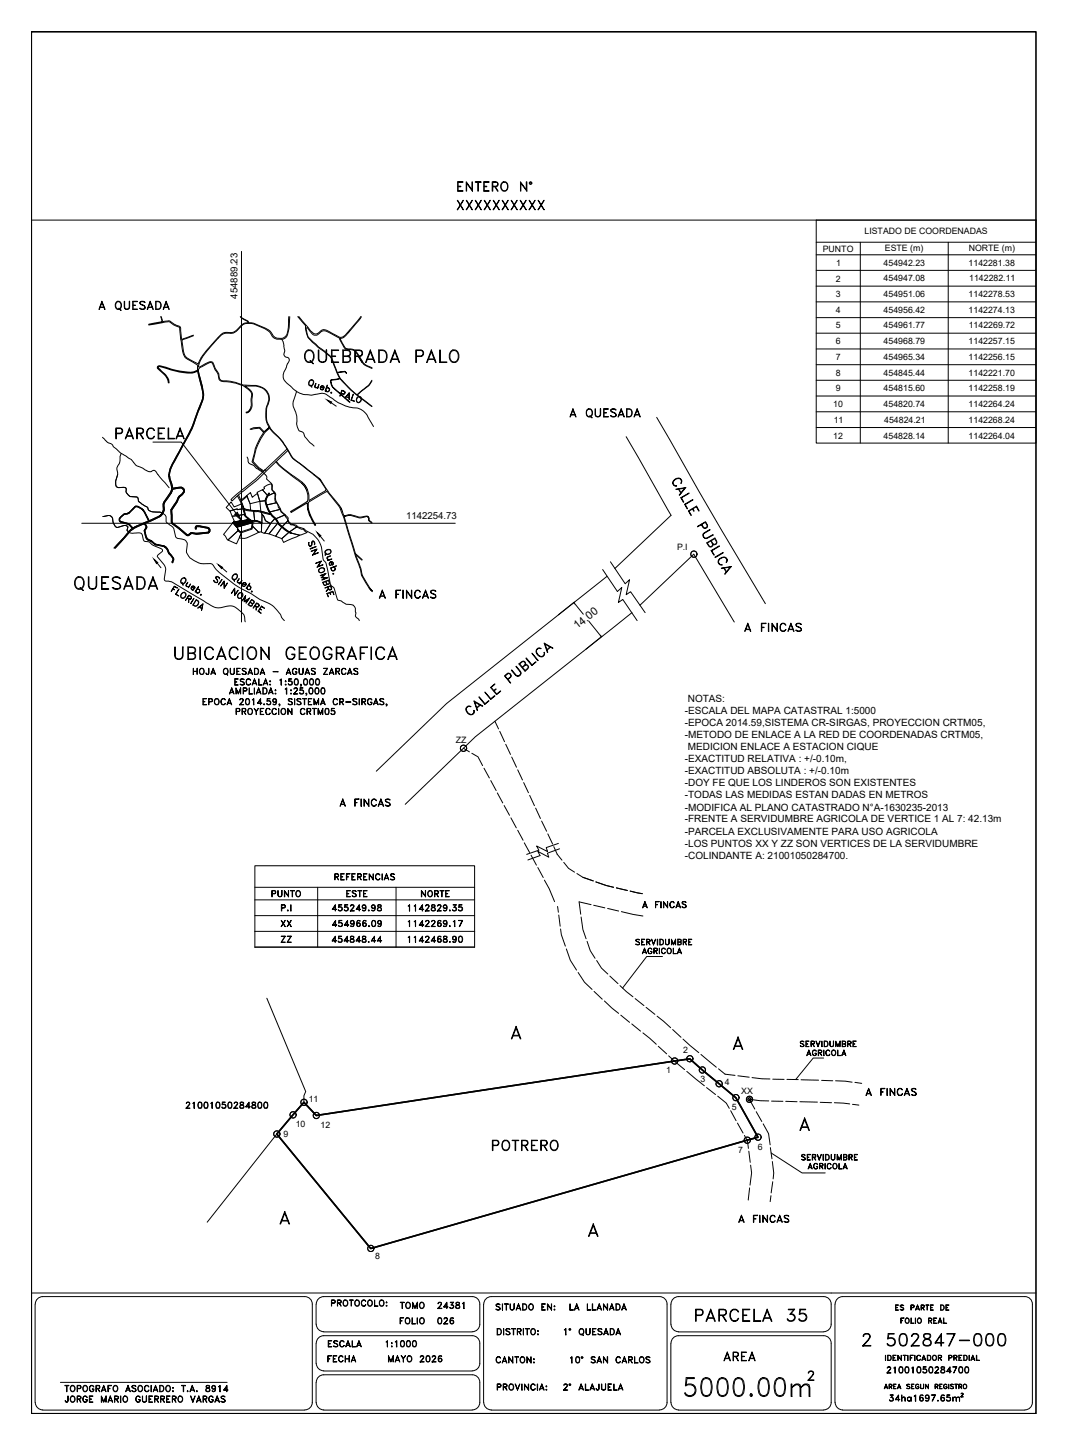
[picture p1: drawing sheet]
<svg xmlns="http://www.w3.org/2000/svg" width="340mm" height="460mm" viewBox="0 0 340 460" stroke-linecap="round" stroke-linejoin="round" font-family="sans-serif">
<!-- layer: 1 -->
<g fill="none" stroke="#000" stroke-width=".32">
<path d="M61.6 115.4l1.4 .9M61.6 115.1l1.5 .8M64 113.9l-.2 .6M69.7 107.5l-.2 .2M111.1 105.8l-.2 .1M111.3 105.1l-.2 .3M79.9 129.6l-.3 .7M194.4 178.8l4.7 7 1.4-1.2-1.1 4.7 1.4-.9 4.6 6.6M182.8 191.9l2.9 3.6M182.9 191.7l-5.1 4M187.5 197.7l3.9 4.9M191.9 181.3l4.7 7 1.4-1.3-1.1 4.8 1.4-1 4.6 6.8"/>
<path d="M191.6 202.6l-5 4.1M177.8 268.5l-3.9 1.3 .5 1.3-3.5-1.8 .7 1.4-3.9 1.3M178.2 270.2l-3.9 1.4 .5 1.3-3.5-1.9 .7 1.4-3.9 1.4M81.2 296.5v5M151.1 296.5v5M85 317.8l12.3 29.7-.5 1.3v2.1M210.9 304.5h-5l-7.7 10M262.3 336.8h-3.3l-5.6 6.9M88.1 361l-22.1 28.1M245.6 367.1l9.8 6.3h7.4"/>
</g>
<!-- layer: PARCELAS -->
<path d="M96.8 350.9l3.9 4.2 118.9-18 14.7 12.4 7.1 12.5-123.4 35.5-29.9-36.5z" fill="none" stroke="#000" stroke-width=".51"/>
<!-- layer: SERVIDUMBRE -->
<g fill="none" stroke="#000" stroke-width=".32">
<path d="M79.6 136.6l1.2-.4 1.9-.2 1.4 1.5 1.6-1.4-1.6 1.4M79.8 136.7l2.8-.4 1.3 1.4a21.7 21.7 0 0 0-3.6 9.3l1.9 2.1 1.6 1M85.8 136.4a14.9 14.9 0 0 0-4.6 7.9l-.6 2.6 1.8 2 1.6 1.1M75.5 158l1.4 2.4-.3 .2M75.9 157.6l.8 1.7M78.7 158l-1.9 1.5M76.9 160.4l.6 2.3a3.1 3.1 0 0 0 1.7 2.7 1.91 1.91 0 0 1 .8 2.8M79.8 162.5l3.1 .2M82.9 162.7l.2 .1M83.3 166.7a4 4 0 0 0-3.1-.7 2.58 2.58 0 0 1 .1 2.4l-3.6 1.2-.9-.7-.2-.4 .2-.1 .9 .9M86 163.5l-1-1.9a3.7 3.7 0 0 1 .6-4.7l.3 .2a3.9 3.9 0 0 0-.3 5.2l1.1 1.7 1 .9a11.5 11.5 0 0 0 5.1 4.7l-.2 .2a11.5 11.5 0 0 1-5.1-4.7l-.5-.4a4 4 0 0 0-3-1.3l-2-.6-3.5-.3-.8-.3a3.6 3.6 0 0 0 4.2 3.6l1.5 .6M147.6 238.2l1.9 1.2"/>
<path d="M150.2 239.8l2 1.1 1.5 2.8M157.6 229.6l1.2 2.5M159.1 232.8l1.6 3.3M161 236.9l1.6 3.3M154.1 244.6l1.7 3.1M156.3 248.5l1.7 3.2M158.4 252.4l1.7 3.2M160.5 256.4l1.7 3.2M162.9 241l1.6 3.2M164.8 245.1l1.6 3.2M166.8 249.1l1.5 3.3M168.7 253.2l1.5 3.3"/>
<path d="M170.6 257.3l1.5 3.3M162.7 260.4l1.7 3.2M164.8 264.3l1.8 3.2M166.9 268.3l1.8 3.1M169.1 272.3l1.7 3.1M171.3 276.2l1.7 3.2M172.5 261.4l1.6 3.2M174.4 265.5l1.6 3.2M176.3 269.5l1.1 2.4 1.5 1.9M179.5 274.5l1.5 1.9 1.9 1.3M183.7 278.1l1.9 1.2 3.3 1.1-3.3-1.1M173.4 280.2l1.5 2.7 1.7 4.1"/>
<path d="M177.5 288.6l.3 1.8M177.9 291.3l.5 3.6M178.5 295.7l.3 1.9 1.2 3.6M185 291.9l.6 4 1 3M186.9 299.7l1.1 3 1.5 2.4M188.2 288l-3.8-.9 .5 3.9M189 288.2l3.6 .8M189.7 280.8l5.7 1.7M193.5 289.2l3.5 .8M196.3 282.7l3.5 .8M197.9 290.2l6.8 1.4M200.7 283.7l3.8 .8"/>
<path d="M180.3 302.1l1.3 3.6 2 3.1M184.1 309.6l2 3.1 2.4 2.3M189.2 315.6l2.6 2.5M190 305.8l1.5 2.4 2 1.9M192.5 318.7l4.5 3.9M194.2 310.7l2.6 2.4M197.4 313.8l4.1 3.5M202.2 317.9l2.8 2.2M197.7 323.2l2.8 2.3M201.2 326l2.8 2.3M204.7 328.8l4.3 3.7M205.7 320.7l2.8 2.2"/>
<path d="M209.2 323.5l4.4 3.7M209.6 333.1l2.7 2.4M212.9 336.1l5.1 4.4M214.2 327.8l2.7 2.4M217.5 330.8l5 4.3M223.2 335.7l4.9 4.1M218.7 341.1l5.6 4.6M225 346.2l2.8 2.3M228.5 349l2.8 2.2 .9 1.6M228.8 340.3l2.1 1.7 3.2 .4M232.7 353.6l1.7 3.2M234.8 357.5l1.8 3.2"/>
<path d="M235 342.5l3.6 .4M239.5 343.1l5.7 .4M240.8 353.9l1.8 3.1M243 357.8l1.7 3.1 .5 3.6M244.8 350.5l-2.7-.1-3.5-.4 1.7 3.1M245.7 350.5l3.6 .1M246.1 343.6h3.6M250.2 350.6l3.6 .1M250.6 343.6l3.6 .1M254.7 350.7l5.6 .2M255.1 343.8l5.6 .1M261.2 350.9l3.6 .2"/>
<path d="M261.6 343.9l3.6 .2M265.7 351.1l4.9 .3M266.1 344.1l5.2 .4M271.5 351.6l2 .2M272.2 344.6l2.2 .3M237 361.5l1 1.7 .3 2.4M238.4 366.5l.5 3.5M238.7 378.2l-.4 3.8M239 370.9l.3 2.5-.5 3.9M245.3 365.3l.5 3.6M245.9 369.8l.5 3.6-.2 1.9M246.1 376.2l-.5 3.6"/>
<path d="M245.5 380.6l-.3 2"/>
</g>
<!-- layer: Calles -->
<g fill="none" stroke="#000" stroke-width=".32">
<path d="M73.6 159.8l.9 1.6 2.7-1 .7 1.6-2.3 .3v-.3l-2.4 .7-1.2-1.1zM72.6 171.9l3.3-3.1 1 .8-1.6 3.5zM73.9 164.4l4.1-.6 .2 .6 1.2 1-4.7 .7z"/>
<circle cx="220.9" cy="176.4" r="1"/>
<circle cx="220.9" cy="176.4" r=".98"/>
<circle cx="147.6" cy="238.2" r="1"/>
<circle cx="147.6" cy="238.2" r=".98"/>
<circle cx="214.8" cy="337.8" r=".98"/>
<circle cx="214.9" cy="337.8" r=".98"/>
<circle cx="219.7" cy="337.1" r="1"/>
<circle cx="219.7" cy="337.1" r=".98"/>
<circle cx="93.3" cy="354.9" r="1"/>
<circle cx="93.3" cy="354.9" r=".98"/>
<circle cx="96.8" cy="351" r="1"/>
<circle cx="96.8" cy="350.9" r=".98"/>
<circle cx="100.7" cy="355.2" r="1"/>
<circle cx="100.7" cy="355.1" r=".98"/>
<circle cx="223.6" cy="340.6" r="1"/>
<circle cx="223.7" cy="340.6" r=".98"/>
<circle cx="229" cy="345.1" r="1"/>
<circle cx="229" cy="345" r=".98"/>
<circle cx="234.3" cy="349.4" r="1"/>
<circle cx="234.3" cy="349.4" r=".98"/>
<circle cx="238.6" cy="350" r="1"/>
<circle cx="238.6" cy="350" r=".49"/>
<circle cx="238.7" cy="349.9" r=".98"/>
<circle cx="238.7" cy="349.9" r=".48"/>
<circle cx="88.1" cy="361" r="1.02"/>
<circle cx="88.2" cy="361" r=".98"/>
<circle cx="237.9" cy="363" r="1"/>
<circle cx="238" cy="363" r=".98"/>
<circle cx="241.4" cy="362" r="1"/>
<circle cx="241.4" cy="362" r=".98"/>
<circle cx="118.1" cy="397.4" r=".98"/>
</g>
<!-- layer: MACHOTE$0$4 -->
<path d="M10 70.1h319.9M10 411.6h319.9" fill="none" stroke="#000" stroke-width=".32"/>
<path d="M10 10.1h319.9v440h-319.9z" fill="none" stroke="#000" stroke-width=".51"/>
<!-- layer: TEX -->
<g fill="none" stroke="#000" stroke-width=".32">
<path d="M158.3 422.9h.7a1.11 1.11 0 0 1 .7 1.1 1.11 1.11 0 0 1-.7 1h-.7zM158.4 423.1a.97 .97 0 0 1 1.1 .5 .97 .97 0 0 1-.2 1.2h-.9zM160.3 422.9l.1 2.1zM161.1 423.3a.81 .81 0 0 1 1.3 0l-.5-.2-.7 .2 .1 .3 1 .6 .1 .5-.2 .1a.81 .81 0 0 1-1.1-.1l.4 .1 .8-.1-.1-.5-1-.6zM162.9 422.9l1.2 .2zM163.4 423.1v1.9l.2-1.9M164.8 423.9l.9-.1 .2-.5-.4-.2h-.7l-.1 1.9v-2.1l1.2 .2v.7l-1.1 .2M165.3 424l.6 1-.5-1M166.6 422.9l.1 2.1zM167.3 422.9l1.2 .2zM167.8 423.1v1.9l.2-1.9M169.2 423.3l.2-.2a.92 .92 0 0 1 1.1 .9 .92 .92 0 0 1-1.1 .8l-.4-.6z"/>
<path d="M169.4 423.1a.86 .86 0 0 1 1.1 .9 .86 .86 0 0 1-1.1 .8l-.3-.6zM171.2 423.7l.3 .1zM171.3 423.7l.1 .1zM171.3 424.7l.1 .3zM171.3 424.8h.1M179.7 423.3l.5-.4v2.1l-.1-1.9zM184.6 423.3l.4-.4a.97 .97 0 0 1 1 1.1 .97 .97 0 0 1-1.2 .8l-.4-.6zM184.8 423.1h.2a.87 .87 0 0 1 .8 1 .87 .87 0 0 1-1 .7l-.3-.6zM185.2 424.7l.6 .5zM186.6 422.9l.2 1.8 .3 .1h.5l.2-.4 .1-1.5v1.5l-.3 .4-.5 .2-.4-.3zM188.7 422.9h1.1l-1 .2v1.7l1 .2h-1.1zM188.8 423.9h.6l-.6 .1"/>
<path d="M190.6 423.1a.81 .81 0 0 1 1.1 .2l-.4-.2-.8 .2 .1 .3 1 .6 .1 .5a.81 .81 0 0 1-1.3 0l.5 .1 .7-.1-.1-.6-1-.5-.1-.3zM192.4 424.5h1.1M192.5 424.4h.9M193 422.9l.7 2.1-.7-1.7-.8 1.7zM194.3 422.9a1.09 1.09 0 0 1 1.3 .6 1.09 1.09 0 0 1-.3 1.3l-1 .2zM194.4 423.1h.5a.96 .96 0 0 1 .7 .9 .96 .96 0 0 1-.7 .8h-.5zM196.3 424.5h1.1M196.4 424.4h1M196.9 422.9l.7 2.1-.7-1.7-.8 1.7zM19.2 440.1h53.1M158.3 440.6h.9l.4 .4-.2 .5-1 .1 .8-.1 .2-.3-.2-.5h-.8v1.9zM160.2 440.6l1.1 .1 .2 .3-.2 .5-1 .1 .7-.1 .4-.3-.1-.4-1-.1v1.9z"/>
<path d="M160.8 441.6l.7 1-.6-1M162.2 440.8a.88 .88 0 0 1 1.4 .8 .88 .88 0 0 1-1.4 .7l-.1-.5zM162.4 440.8a.63 .63 0 0 1 .7-.1 .63 .63 0 0 1 .3 .7 .82 .82 0 0 1-.7 1.1l-.6-.7zM164 440.6l.8 1.7 .7-1.7-.7 2zM166.1 440.6l.1 2zM167 440.6l1.2 1.7 .1-1.7v2l-1.2-1.8-.1 1.8zM169.2 440.8l.7-.2 .5 .4a.7 .7 0 0 0-.8-.3 .7 .7 0 0 0-.5 .7v.4a.7 .7 0 0 0 .5 .7 .7 .7 0 0 0 .8-.4 .87 .87 0 0 1-1.3 .3 .87 .87 0 0 1 0-1.4zM171.1 440.6l.1 2zM172 442.1h1.1M172 442h1M172.5 440.6l.8 2-.8-1.8-.7 1.8zM173.9 442.4l.2 .1z"/>
<path d="M173.9 441.2l.2 .3zM173.9 441.4h.1M282.1 440.7l.6 1.4-.6-1.3-.5 1.3zM283.2 441.4l.7-.1v-.5l-.7-.1-.1 1.4v-1.4l.9 .1-.1 .6h-.7M284.6 442.1v-1.4h.8h-.9v1.4M286.3 440.7l.6 1.4-.6-1.3-.5 1.3zM288.7 440.8l.4-.1 .7 .1h-1l.1 .4 .8 .3 .1 .4-.4 .2-.7-.2a.47 .47 0 0 0 .6 .2 .47 .47 0 0 0 .3-.6l-.8-.3zM290.3 442.1v-1.4h.8h-.8v1.4M291.7 440.8l.5-.1 .4 .3a.59 .59 0 0 0-.8-.1 .59 .59 0 0 0-.1 .8 .59 .59 0 0 0 .8 .1v-.3h-.3h.4a.58 .58 0 0 1-.7 .6 .58 .58 0 0 1-.4-.9zM293.1 440.7l.1 1 .4 .4 .5-.4v-1v1l-.2 .4-.7-.2zM294.7 440.7l.9 1.2 .1-1.2v1.4l-.9-1.3-.1 1.3zM297.8 441.4l.7-.1 .1-.4-.8-.2v1.4v-1.4l.8 .1v.5l-.8 .1"/>
<path d="M299.3 440.7h.7h-.8v1.4M300.6 440.8l.6-.1 .4 .3a.58 .58 0 0 0-.8-.2 .58 .58 0 0 0-.3 .7 .48 .48 0 0 0 .5 .6 .48 .48 0 0 0 .5-.6h-.3h.4a.58 .58 0 0 1-.8 .6 .58 .58 0 0 1-.3-.9zM302.1 440.7v1.4zM302.6 440.8l.4-.1 .6 .1h-.9l.1 .4 .7 .3v.6l-.9-.2h.9v-.4l-.7-.3zM304 440.7h.9zM304.4 440.7v1.4l.1-1.4M305.4 441.4l.7-.1v-.5l-.7-.1-.1 1.4v-1.4l.9 .1-.1 .6h-.7"/>
<circle cx="181.5" cy="423.2" r=".29"/>
<circle cx="181.5" cy="423.2" r=".16"/>
<circle cx="307.2" cy="441.3" r=".62"/>
<circle cx="307.3" cy="441.3" r=".7"/>
</g>
<!-- layer: MARCO-INTERNO -->
<g fill="none" stroke="#000" stroke-width=".32">
<path d="M11.2 415.2v31.3M11.2 415.2l.6-1.5 .8-.7 1-.2h83.4a2.38 2.38 0 0 1 2.4 2.4M99.4 415.2v31.3M100.6 415.2v6.4M100.7 415.2l.3-1.1 .6-.8 1.5-.5h47.3a2.38 2.38 0 0 1 2.4 2.4M152.8 415.2l-.1 6.9-.8 1.3-1.5 .6h-47.3l-1.5-.6-.6-.8-.3-1M154 415.2v31.3M154.1 415.2l.2-1.1 .6-.8 1.5-.5h53.6a2.38 2.38 0 0 1 2.4 2.4M212.4 415.2v31.3M213.6 415.2v6.4M262.3 412.8h-46.2l-1.5 .5-.7 .8-.2 1.1M262.3 412.8l1 .2 .8 .7 .6 1.5"/>
<path d="M264.7 415.2l-.1 6.9-.8 1.3-1.5 .6M265.9 415.2v31.3M268.3 412.8h58M268.3 412.8l-1 .2-.8 .7-.6 1.5M326.4 412.8l1 .2 .8 .7 .5 1.5M328.7 415.2v31.3M100.6 427.6v6.5M100.7 427.6l.3-1 .6-.9 1.5-.5h47.3a2.38 2.38 0 0 1 2.4 2.4l-.1 7-.8 1.3-1.5 .5M100.7 434l.3 1.1 .6 .8 1.5 .5M103.1 436.5h47.3M213.6 427.6v18.9M213.7 421.6l.2 1 .7 .8 1.5 .6h46.2"/>
<path d="M262.3 425.2h-46.2l-1.5 .5-.7 .9-.2 1M262.3 425.2l1 .3 .8 .6 .6 1.5v18.9M11.2 446.5l.3 1 .6 .8 1.5 .5M13.6 448.9h83.4M99.4 446.5l-.2 1-.7 .8-1.4 .5M100.6 440.1v6.4M100.7 440.1l.3-1.1 .6-.8 1.5-.5h47.3a2.38 2.38 0 0 1 2.4 2.4v6.4M100.7 446.5l.3 1 .6 .8 1.5 .5M103.1 448.9h47.3M152.8 446.5l-.3 1-.6 .8-1.5 .5M154.1 446.5l.2 1 .6 .8 1.5 .5M156.4 448.9h53.6"/>
<path d="M212.4 446.5l-.2 1-.7 .8-1.5 .5M216 448.9h46.3M264.7 446.5l-.6 1.5-.8 .6-1 .2M265.9 446.5l.6 1.5 .8 .6 1 .2M268.3 448.9h58M328.7 446.5l-.5 1.5-.8 .6-1 .2"/>
</g>
<!-- layer: LP -->
<path d="M199.4 139l14.3 25-17.9 17M209.1 132.9a2291.9 2291.9 0 0 0 34.6 59.3M193.3 183.5l-51.1 40.5-22.4 21.5M201.2 195l-49.8 39.5-22.4 21.6M203.8 192.7l17.1-16.3 12.9 21.6" fill="none" stroke="#000" stroke-width=".32"/>
<!-- layer: 2 -->
<g fill="none" stroke="#000" stroke-width=".32">
<path d="M214.8 152.7l.6-.4a1.12 1.12 0 0 1 1.4 .2 1.12 1.12 0 0 1 .1 1.5 1.07 1.07 0 0 0-.2-1.4 1.07 1.07 0 0 0-1.2-.2 1.31 1.31 0 0 0-.9 2l.9 .3a1.08 1.08 0 0 1-1.3-.7 1.08 1.08 0 0 1 .6-1.3zM215.2 155.7l3.2-.5-2.1 2.5 1.7-2.3zM216 155.6l.9 1.5M216.2 155.7l.7 1.2M216.8 158.5l2.6-1.6-2.4 1.6 .7 1.4zM218 160.6l2.6-1.6-2.4 1.6 .7 1.4zM219.2 162.7l2.6-1.6 .8 1.6-.9-1.4-2.3 1.4 .6 1.4zM220.7 162l.3 .7-.5-.6M223.5 166.9l.8 1.2a.76 .76 0 0 0 .9-.8l-.6-1-2.5 1.3 2.6-1.5 .6 1.4a.84 .84 0 0 1-1.4 .5l-.6-1M223.9 170l2.2-1.4-1.8 1.2-.4 .5 .3 .7 .5 .4 2.3-1.2-1.8 1.2a1.04 1.04 0 0 1-1.1-.3 1.04 1.04 0 0 1-.2-1.1zM226.4 172.1l.9 1.2 .9-.5-.6-1.3-2.4 1.4 .9 1.1 .8-.5-.5-1.3M226.4 175.3l2.6-1.5-2.4 1.6 .9 1.3z"/>
<path d="M226.9 173l.1 .6-.9 .5-1.1-1.3 2.6-1.5 .6 1a.79 .79 0 0 1-.1 .9 .79 .79 0 0 1-.9 .2l-.4-.3M227.6 177.4l2.7-1.5-2.5 1.6zM228.9 178.1a1.39 1.39 0 0 1 1.4-.8 1.39 1.39 0 0 1 1.3 1.1l-.3 .7a1.03 1.03 0 0 0-.1-1.3 1.03 1.03 0 0 0-1.3-.2 1.24 1.24 0 0 0-.8 1.9l.8 .4a1.04 1.04 0 0 1-1.1-.5 1.04 1.04 0 0 1 .1-1.3zM229.7 180.9l3.2-.5-2.1 2.4 1.7-2.2zM230.4 180.7l.9 1.5M230.6 180.8l.7 1.2M156.2 218.8l1.3-1.1-1.1 1.1 1.8 2.1 1.2-.8-1.3 1zM157.2 219.9l.7-.6-.5 .6M161.7 216.2l.9-.7a.72 .72 0 0 0-.1-.8 .72 .72 0 0 0-.8-.2l-.9 .7 1.8 2.3-1.9-2.3 1.2-.9 .5 .2 .4 .8-1.1 1M162.9 213.3l1.4 1.6a.84 .84 0 0 0 1.1 0 .84 .84 0 0 0 .2-1.1l-1.3-1.6 1.4 1.6a1 1 0 0 1-.2 1.3 1 1 0 0 1-1.3-.1l-1.4-1.6zM166.3 212.4l1-1-.4-.7-.3-.1-1.1 .8 1.7 2.1 1-1.1-.6-.7-1.2 .8M167.1 211.7a.77 .77 0 0 1 1 .2 .77 .77 0 0 1-.1 1l-.8 .8-2-2.3 1.4-.9 .5 .1a.85 .85 0 0 1 0 1.3"/>
<path d="M167.4 209.6l.2-.1 1.8 2.2 1.3-.9-1.3 1.1zM169.4 208l1.9 2.3zM170.9 206.7a1.04 1.04 0 0 1 1.4-.2 1.04 1.04 0 0 0-1.2 .2 1.04 1.04 0 0 0 0 1.4 1.26 1.26 0 0 0 2.1 .5l.1-.9a1.08 1.08 0 0 1-.5 1.4 1.08 1.08 0 0 1-1.4-.4 1.56 1.56 0 0 1-.5-2zM173.3 204.8l2.8 1.5-2.6-1.2 .8 2.6zM175.2 205.9l-1.1 .9M175.4 206l-1.3 1M148.5 225.2a1.04 1.04 0 0 1 1.5-.3 1.04 1.04 0 0 0-1.3 .3 1.04 1.04 0 0 0 0 1.3 1.28 1.28 0 0 0 2 .5l.2-.8a1.09 1.09 0 0 1-.5 1.3 1.09 1.09 0 0 1-1.4-.3 1.56 1.56 0 0 1-.5-2zM150.9 223.2l2.8 1.6-.1 .1-2.4-1.4 .8 2.7zM152.5 221.9l1.9 2.2 1.3-.9-1.3 1zM152.8 224.4l-1 .9M153 224.4l-1.3 1.1M154.4 220.4l1.9 2.1 1.2-1 .1 .1-1.3 1.1z"/>
<path d="M163.2 329.8h2.3M163.4 329.6h1.9M164.3 326.7l1.6 4h-.2l-1.4-3.4-1.3 3.4h-.2zM233.9 333.1h2.3M234.1 333h1.9M235 330.1l1.5 4h-.2l-1.3-3.4-1.3 3.4h-.2zM255.1 358.9h2.3M255.3 358.7h1.9M256.2 355.9l1.5 4h-.1l-1.4-3.4-1.3 3.4h-.2zM89.5 388.7h2.3M89.7 388.5h1.9M90.7 385.7l1.5 4h-.2l-1.3-3.5-1.4 3.5h-.1z"/>
<path d="M187.8 392.6h2.3M188 392.5h1.9M188.9 389.6l1.5 4h-.2l-1.3-3.4-1.3 3.4h-.2z"/>
</g>
<!-- layer: 1 -->
<path d="M182.7 191.8l.1 .2zM191.4 202.5l.1 .2z" fill="#000" stroke="#000" stroke-width=".32"/>
<!-- layer: Datos -->
<g fill="none" stroke="#000" stroke-width=".32">
<path d="M285.2 415.4h.9l-.9 .1v1.5l.9 .1h-.9zM285.2 416.2h.6l-.6 .1M286.6 415.6l.4-.2 .8 .2h-1.1l.3 .5 .7 .4-.1 .5-.6 .1-.4-.3 .4 .2 .7-.2-.2-.4-.8-.4zM286.8 419.6h1l-.8 .1v1.6zM290.1 419.6l.1 1.6 .9 .1h-1zM290.1 416.2l.9-.1v-.5l-.9-.1v1.6v-1.7l.9 .2v.6l-.9 .1M291.5 419.6v1.7zM291.7 416.7h.9M291.7 416.7h.8M292.2 415.4l.6 1.7-.6-1.5-.7 1.5zM293.4 416.2l.8-.1v-.5l-.8-.1-.1 1.6v-1.7l1 .2-.1 .6-.8 .1M293.8 416.3l.5 .8-.5-.8"/>
<path d="M294.8 415.4l1 .1zM295.2 415.5v1.6l.1-1.6M296.3 415.4h.9l-.8 .1v1.5l.8 .1h-.9zM296.4 416.2h.5l-.5 .1M299.3 419.6l.7 1.7-.7-1.5-.7 1.5zM299.5 415.4h.6a.87 .87 0 0 1 .6 .9 .87 .87 0 0 1-.6 .8h-.6zM299.6 415.5h.5a.86 .86 0 0 1 0 1.5h-.5M300.4 419.6l.1 1.6 .9 .1h-1zM301.2 415.4h1l-.9 .1v1.5l.9 .1h-1zM301.3 416.2h.5l-.5 .1M281.9 431.4l.1 1.7zM282.6 431.4h.6a.87 .87 0 0 1 .6 .9 .87 .87 0 0 1-.6 .8h-.6z"/>
<path d="M282.8 431.5a.79 .79 0 0 1 .9 .8 .79 .79 0 0 1-.9 .7zM284.4 431.4v1.7M284.4 432.2h.5l-.5 .1M284.4 431.5v1.5M285.9 431.4l1.1 1.5v-1.5v1.7l-1-1.5-.1 1.5zM287 420.4h.4l-.4 .1M288 431.5v1.6l.1-1.6M289.1 431.4v1.7zM289.8 431.4h1l-.9 .1v1.6zM289.9 432.2h.5l-.5 .1M291.3 431.4v1.7zM292 431.6l.7-.2 .4 .4-.2-.2a.71 .71 0 0 0-1 .7 .71 .71 0 0 0 1 .6l.2-.2v.2a.81 .81 0 0 1-1.2-.1 .81 .81 0 0 1 .1-1.2z"/>
<path d="M294.1 431.4l.7 1.7-.7-1.5-.6 1.5zM295.3 431.4h.5a.87 .87 0 0 1 .6 .9 .87 .87 0 0 1-.6 .8h-.5zM295.4 431.5a.79 .79 0 0 1 1 .8 .79 .79 0 0 1-1 .7zM295.8 420.4l.7-.1 .2-.4-.9-.2-.1 1.6v-1.7l1 .2v.5l-.9 .2M296.2 420.5l.5 .8-.5-.8M297.4 421.2v-1.5l.9-.1h-1v1.7M297.4 420.4h.5l-.5 .1M298.8 432.2l.9-.1v-.5l-.9-.1v1.6v-1.7l.9 .1 .1 .3-.1 .4-.9 .1M298.8 420.9h1M298.9 420.8h.8M299.3 432.3l.5 .8-.5-.8M302.2 432.2h.6l.3-.4-.3-.3h-.6l-.1 1.6v-1.7l1 .2v.5l-.9 .2"/>
<path d="M303.8 432.2l.8-.1v-.5l-.8-.1-.1 1.6v-1.7l1 .2-.1 .6-.8 .1M304.2 432.3l.5 .8zM305.3 431.4v1.7M305.4 432.2h.5l-.5 .1M305.4 431.5v1.5M306.9 431.4h.6a.91 .91 0 0 1 .5 .9 .91 .91 0 0 1-.5 .8h-.6zM307 431.5a.85 .85 0 0 1 .9 .4 .85 .85 0 0 1-.1 1l-.8 .1zM308.5 431.4l.2 1.7zM309.8 431.4l.7 1.7-.7-1.5-.7 1.5zM310.9 431.4l.1 1.6 .9 .1h-1z"/>
<circle cx="288.9" cy="420.4" r=".79"/>
<circle cx="288.9" cy="420.4" r=".7"/>
<circle cx="292.7" cy="420.4" r=".79"/>
<circle cx="292.8" cy="420.4" r=".7"/>
<circle cx="297.6" cy="432.2" r=".77"/>
<circle cx="297.6" cy="432.2" r=".71"/>
</g>
<!-- layer: 0 -->
<g fill="none" stroke="#000" stroke-width=".32">
<path d="M76.9 80v118M98.7 121.2l.6-.2a.88 .88 0 0 1 .4 1.2 .88 .88 0 0 1-1.3 .3v-.6zM98.8 121l.5-.1a.98 .98 0 0 1 .5 1.3 .98 .98 0 0 1-1.4 .4l-.1-.7zM98.9 122.6l.4 .6zM100.5 122.1l-.2 1.1 .3 .2 .6-.1-.4 .2-.6-.3zM101.5 122.4l-.4 1.3zM102.2 123.2l.9 .3-.2-.5a.6 .6 0 0 0-.8 .5 .6 .6 0 0 0 .9 .5 .63 .63 0 0 1-1-.1 .63 .63 0 0 1 .3-1 .63 .63 0 0 1 .9 .5l-.1 .3-1-.4M103.9 123.5a.65 .65 0 0 1 1 .3 .65 .65 0 0 1-.3 .9 .65 .65 0 0 1-.9-.5l.3 .4a.58 .58 0 0 0 .8-.4 .58 .58 0 0 0-.4-.7zM104.2 122.6l-.6 2zM105.3 124.9l.4 .2-.3 .1zM105.5 125h.1M108.6 125.2l.9 .2 .3-.7-.9-.3-.7 1.7 .6-1.9 .9 .4 .2 .4-.4 .5-.9-.2"/>
<path d="M110.2 126.3l1.1 .4M110.2 126.3l1 .3M111.2 125.1l.1 2.1-.2-1.9-1.3 1.4zM112.5 125.5l-.6 1.8 .9 .5-1-.4zM113.8 126.5a.83 .83 0 0 1 1.2 0 .83 .83 0 0 1-.1 1.2 .84 .84 0 0 1-1.2 .3 .84 .84 0 0 1-.1-1.3zM113.9 126.5l.6-.2a.87 .87 0 0 1 .4 1.2 .87 .87 0 0 1-1.2 .4 1.06 1.06 0 0 1 .2-1.4zM26 166.6h119M98.4 172.7v.9l.2 .2h.5l.3-1.4 .3-.2 .2 .1a.81 .81 0 0 1 .2 1.1l-.1-.8-.5-.2-.2 1-.5 .6-.6-.7zM98.7 174.7l1.9-.7zM99.1 175.5l1.9-.7-1.2 1.8 1.6-.6-1.9 .7 1.2-1.7zM100.5 179.3l1.9-.7-1.2 1.8 1.7-.5-1.9 .7 1.1-1.8zM103.7 175.3a.91 .91 0 0 1 1-.5 .91 .91 0 0 1 .7 .9 1 1 0 0 1-1 .8 1 1 0 0 1-1-.8z"/>
<path d="M103.8 175.4l.2-.2a.85 .85 0 0 1 1.3 .3 .89 .89 0 0 1-.8 .9 .89 .89 0 0 1-.9-.7zM103.8 176.1l-.2 .6zM104.1 177.4l1.2-.4-1 .5v.4l.4 .4-.5-.3zM104.4 178.4l1.3-.4zM105.4 178.9l.3 .9a.49 .49 0 0 0 .3-.7 .49 .49 0 0 0-.8-.1l-.3 .5 .4 .6a.62 .62 0 0 1-.4-.9 .62 .62 0 0 1 .9-.3 .62 .62 0 0 1 .1 1h-.2l-.4-.9M55.1 187.4l.5 .3-.5-.2M55.5 186.6l1 .6-.9-.5-1.1 1.6zM57 187.5l-.9 1.6 .8 .7-1-.6zM57.8 184.3a.77 .77 0 0 1 1.1-.3 .77 .77 0 0 1 .3 1.1l-.3 .4a.83 .83 0 0 1-1.3 .1 .83 .83 0 0 1 .2-1.3zM57.8 188.9a.83 .83 0 0 1 1.3 0 .83 .83 0 0 1-.2 1.2 .83 .83 0 0 1-1.3 .1 .83 .83 0 0 1 .2-1.3zM57.9 184.3a.67 .67 0 0 1 .9-.2 .67 .67 0 0 1 .3 .9l-.5 .6-.6 .1-.4-.7zM57.9 189l.6-.4a.86 .86 0 0 1 .5 1.3 .86 .86 0 0 1-1.4 .1z"/>
<path d="M58.1 185.5l.2 .8zM59.7 190.3l.9 .4 .3-.6-.8-.5-1 1.6 1-1.8 .9 .7-.4 .7-1-.4M59.8 185.4l-.5 1 .3 .3h.5l-.5 .1-.4-.3zM60.1 190.7v1.1zM60.6 185.9l-.6 1.2zM61.1 186.8l.8 .6 .1-.4a.58 .58 0 0 0-1-.1 .58 .58 0 0 0 .5 .9h.2a.62 .62 0 0 1-.9-.3 .62 .62 0 0 1 .5-.9 .62 .62 0 0 1 .7 .6l-.1 .3-.9-.6M61.7 190.5l-.9 1.7zM62.5 190.9l.6 .3a1.1 1.1 0 0 1 0 1.2 1.1 1.1 0 0 1-1.1 .5l-.6-.3zM62.5 191l.5 .4a.98 .98 0 0 1 0 1 .98 .98 0 0 1-1 .5l-.5-.3zM62.7 187.5a.64 .64 0 0 1 .9 .4 .64 .64 0 0 1-.5 .9 .64 .64 0 0 1-.7-.6l.2 .4a.56 .56 0 0 0 .8-.2 .56 .56 0 0 0-.2-.8zM62.9 193.6l1.7-1.4-.4 2.1 .3-1.8zM63.2 186.7l-1.1 1.7z"/>
<path d="M63.4 193.3l.9 .5M63.5 193.2l.8 .5M63.8 189.3l.2-.1 .1 .3zM63.9 189.3h.1M68.8 183.5l.6 .1 .5 .5v.2l-.2-.4-.8-.3-.1 .4 .5 1-.4 .5-.6-.2-.3-.6 .6 .7h.5l.2-.4-.6-.9zM70.7 184.4l-1.1 1.7zM71.4 184.9v2.1l1.1-1.4-1.1 1.7-.1-2.1-1.1 1.4zM74.4 183.1a.64 .64 0 0 1 .9-.2 .64 .64 0 0 1 .1 .9l-.2 .4a.66 .66 0 0 1-.9 .2 .66 .66 0 0 1-.2-.9zM74.4 184.3l.3 .7zM74.5 182.8a.72 .72 0 0 1 1 .1 .72 .72 0 0 1 0 1l-.3 .4a.78 .78 0 0 1-1 .2 .78 .78 0 0 1-.2-1.1zM74.7 187.2l.1 2.1 1.1-1.4-1.2 1.7v-2.1l-1 1.4zM76 188.9a.78 .78 0 0 1 1.1-.2 .78 .78 0 0 1 .2 1.1l-.3 .4a.78 .78 0 0 1-1.1 .2 .78 .78 0 0 1-.2-1.1z"/>
<path d="M76.1 189a.66 .66 0 0 1 .9-.2 .66 .66 0 0 1 .2 1 .85 .85 0 0 1-1.3 .5 .88 .88 0 0 1 .2-1.3zM76.1 184.2l-.5 1.1 .9 .3h-.4l-.6-.3zM77 184.7l-.7 1.2zM77.4 185.7l.8 .6 .1-.4a.54 .54 0 0 0-.7-.3 .54 .54 0 0 0-.3 .7 .54 .54 0 0 0 .7 .3 .59 .59 0 0 1-.8-.5 .59 .59 0 0 1 .7-.6 .59 .59 0 0 1 .3 .9l-.9-.6M78.2 189.6l-.3 1.8 1.6-1-1.1 1.7 .7-1.4-1.4 .9 .3-1.6-.9 1.2zM79.1 186.5a.64 .64 0 0 1 .8 .4 .64 .64 0 0 1-.6 .8 .64 .64 0 0 1-.7-.6l.2 .4a.6 .6 0 0 0 .9-.1 .6 .6 0 0 0-.2-.9zM79.5 185.6l-1.1 1.7zM79.7 191.7l.8 .4 .4-.6-.8-.5-1 1.4 .8 .5 .4-.5-.7-.7M80.1 188.2l.2 .2-.2 .1zM80.1 188.2l.1 .2zM80.1 190.8l.7 .4 .2 .7-.4 .3-.5-.1 .4 .3-.6 .6-.9-.5zM81.2 192.8l.9 .4 .4-.6-.8-.5-1.1 1.5 1.1-1.7 .9 .8-.4 .6-1-.5"/>
<path d="M81.6 193.1v1.2l.1-1.2M82.8 193.8l.5 .3-.6-.2M83.2 192.9l1 .8-.9-.6-1 1.5 .8 .7-.9-.7zM101.5 181.3a.97 .97 0 0 1 1.1-.6 .97 .97 0 0 1 .8 .9 1 1 0 0 1-1 .8 1 1 0 0 1-1-.9zM102 183.2l1.8-.7-1.3 1.4h1.9l-1.9 .8 1.4-.6-1.7-.2 1.2-1.1zM103.8 185.1l.4 .9 .5-.1 .1-.5-.2-.6-1.7 .6 .4 .9 .6-.3-.2-.9M104 185.7l-.1 .4-.5 .3-.7-1 1.9-.7 .2 1.1-.3 .3-.6-.3M104.1 188.9l1.9-.7 .4 1.1-.5-.9-1.7 .6 .3 1zM104.5 186.8l.4 .9h.4v-1.1l-1.9 .6 1.9-.7 .2 1.1-.7 .2-.5-.9M104.5 187.4l-.6 .9 .7-.9M105 188.7l.2 .6-.1-.6M105.3 180.8l1.9-.6z"/>
<path d="M105.6 180.7l-.1 .5a.58 .58 0 0 0 .8 .4 .58 .58 0 0 0 .3-.8l-.3-.3a.65 .65 0 0 1 .4 .9 .65 .65 0 0 1-.9 .3 .65 .65 0 0 1-.2-1zM106 182.5l.2 .3h-.2zM106.2 182.6h.1M73.8 219l.7 1.9-.7-1.7-.8 1.7zM75.1 219l.8 1.7 .7-1.7v1.9v-1.5l-.7 1.5-.7-1.5-.1 1.5zM77.5 219.9l1-.1v-.6l-1-.2-.1 1.9v-1.9h1.1l.2 .4-.2 .5-1 .1M79.3 219l.1 1.9h1.1h-1.2zM81 219v1.9zM82.4 219l.7 1.9-.7-1.7-.8 1.7zM83.7 219h.7a1.06 1.06 0 0 1 .6 1 1.06 1.06 0 0 1-.6 .9h-.7zM83.8 219a.95 .95 0 0 1 1.2 1 .95 .95 0 0 1-1.2 .9zM86.2 219l.8 1.9-.8-1.7-.7 1.7z"/>
<path d="M87.6 219.7l.2-.1 .1 .2-.2 .1zM87.7 219.7h.1M90.8 219.4l.5-.4v1.9l-.1-1.7zM92.5 219.7l.2-.1 .1 .2-.2 .1zM92.6 219.7h.1M93.7 219.2l.9-.2 .1 .5-1.1 1.4h1.2h-1.3l1.1-1.4-.2-.5h-.4l-.4 .4zM95.9 218.4l-.1-.6 .1 .4-.2 .3M95.9 218.1v.1M96.3 219.7a.61 .61 0 0 1 .4 .6 .61 .61 0 0 1-.4 .6M98.6 219a.99 .99 0 0 1 1.2 .8 .99 .99 0 0 1-.7 1.1h-.2a1.3 1.3 0 0 1-.3-1.9zM98.6 219.2h.8M98.7 219l-.3 .8 .3 1.1"/>
<path d="M99.3 219l.3 .8-.3 1.1M100.5 219a.99 .99 0 0 1 1.2 .8 .99 .99 0 0 1-.7 1.1h-.2a1.3 1.3 0 0 1-.3-1.9zM100.5 219.2h.8M100.6 219l-.3 .8 .3 1.1M101.2 219l.3 .8-.3 1.1M102.4 219a.99 .99 0 0 1 1.2 .8 .99 .99 0 0 1-.7 1.1h-.2a1.3 1.3 0 0 1-.3-1.9zM102.4 219.2h.8M102.6 219l-.4 .8 .4 1.1M103.1 219l.3 .8-.3 1.1M64.6 222.4h1.2l-1.1 .1v1.8l1.1 .1h-1.2zM64.7 223.4h.6h-.6M66.5 223.4l1-.2v-.6l-1-.1-.1 1.9v-2l1.1 .1 .2 .3-.2 .6h-1"/>
<path d="M68.5 222.7a.88 .88 0 0 1 1.3 .7 .88 .88 0 0 1-1.3 .7l-.2-.5zM68.6 222.6a.63 .63 0 0 1 .7-.1 .63 .63 0 0 1 .4 .7 .82 .82 0 0 1-.8 1.1l-.6-.7zM70.5 222.7l.8-.3 .5 .4a.7 .7 0 0 0-.8-.3 .7 .7 0 0 0-.6 .7v.4a.7 .7 0 0 0 .6 .7 .7 .7 0 0 0 .8-.4 .8 .8 0 0 1-1.1 .4 .8 .8 0 0 1-.3-1.1zM73 222.4l.8 2-.8-1.7-.7 1.7zM73.2 220.5h1.2M73.3 220.4h1M76.3 224.3l1.3 .1h-1.3l1.1-1.4-.3-.5-.8 .3 .4-.4 .6 .1 .1 .7-1.1 1.2M78.4 222.5a.99 .99 0 0 1 1.2 .7 .99 .99 0 0 1-.7 1.2h-.2a1.3 1.3 0 0 1-.3-1.9zM78.4 222.6h.8M78.5 222.5l-.3 .7 .3 1.1M79.1 222.5l.3 .7-.3 1.1M80.3 222.8l.5-.4v2l-.1-1.8z"/>
<path d="M81.8 220.5h1.1M81.9 220.4h1M82 223.8l1.4 .1h-1.4l1-1.5v2l-.1-1.7-.9 1.2M85 223.2l.1-.8h.9l-.8 .1-.1 .7a.7 .7 0 0 1 1 .1 .7 .7 0 0 1-.2 1 .7 .7 0 0 1-1-.3h.1M85.7 220.5h1.1M85.8 220.4h.9M86.9 222.8l.5-.3 .5 .3M87.3 222.5l-.4 .5 .4 .5M87.6 222.5a1.31 1.31 0 0 1 .1 1.8M87.6 220.8l.3 .1zM87.7 220.8h.1M87.9 223.4a.63 .63 0 0 1-.9 .1 .63 .63 0 0 1 0-1 .63 .63 0 0 1 .9 .2l.2 .3a.98 .98 0 0 1-.8 1.4l-.4-.3 .2 .2"/>
<path d="M91.8 222.7l.5-.3 .8 .3-.5-.2-.7 .2v.3l1.1 .6-.1 .7-.6 .1-.5-.3 .5 .2 .7-.2-.1-.5-1-.4zM92.5 220.8l.3 .1zM92.6 220.8h.1M93.8 222.4l.1 2zM94.6 222.7l.4-.3 .9 .3-.5-.2-.8 .2 .1 .3 1.1 .6 .1 .5-.5 .3-.8-.3 .4 .2 .7-.1a1.02 1.02 0 0 0-1.1-1.2zM95.5 220.7l.3 .2M96.3 222.4l1.3 .1zM96.6 220.1l-.1-.3h-1l.1-.8h.9h-.8l-.1 .7a.7 .7 0 0 1 1 .2 .7 .7 0 0 1-.2 1 .7 .7 0 0 1-1-.3l.2 .2a.73 .73 0 0 0 1-.3M96.9 222.5v1.9l.1-1.9M97.5 220.8l.1 .1zM97.6 221.3l-.1-.6 .2 .4-.3 .2M97.6 220.9l.1 .2"/>
<path d="M98.2 224.3v-1.8l1.1-.1h-1.1v2M98.6 220.8h.8M99.9 222.4l.8 1.7 .8-1.7v2l-.1-1.6-.7 1.6-.6-1.6-.2 1.6zM100.5 220.8h.8M102.4 220.8h.8M102.8 222.4l.8 2-.8-1.7-.8 1.7zM106.2 222.7l.8-.3 .5 .4a.7 .7 0 0 0-.8-.3 .7 .7 0 0 0-.5 .7v.4a.7 .7 0 0 0 .5 .7 .7 .7 0 0 0 .8-.4 .87 .87 0 0 1-1.3 .3 .87 .87 0 0 1 0-1.4zM108.3 223.4l.9-.2v-.6l-.9-.1-.2 1.9v-2l1.1 .1 .2 .3-.2 .6h-.9M108.7 223.4l.7 1-.6-1M110 223.4l1.7 .1zM112.3 222.7l.5-.3 .9 .3-.5-.2-.7 .2v.3l1.1 .6-.1 .7-.7 .1-.5-.3 .5 .2 .8-.2-.1-.5-1-.4zM114.4 222.4v2z"/>
<path d="M115.3 223.4l1-.2v-.6l-1-.1-.1 1.9v-2l1.1 .1 .2 .3-.2 .6h-1M115.8 223.4l.7 1-.6-1M117.2 222.7l.8-.3 .4 .4a.7 .7 0 0 0-.8-.3 .7 .7 0 0 0-.5 .7v.4a.64 .64 0 0 0 .6 .7 .64 .64 0 0 0 .7-.7l-.4-.1h.4a.71 .71 0 0 1-.6 .9 .71 .71 0 0 1-.8-.8zM119.1 223.9h1.2M119.2 223.8h.9M119.7 222.4l.8 2-.8-1.7-.8 1.7zM120.9 222.7l.5-.3 .8 .3-.4-.2-.8 .2 .1 .3 1.1 .6-.2 .7-.6 .1-.5-.3 .5 .2 .8-.2-.2-.5-.9-.4zM123 224.2l.1 .1zM123.1 224.7l-.1-.6 .2 .4-.3 .3M123.1 224.4l.1 .1"/>
<circle cx="102.5" cy="181.5" r=".82"/>
</g>
<!-- layer: PARCELAS -->
<g fill="none" stroke="#000" stroke-width=".32">
<path d="M76.7 159.3l1.9-1.5 1 2.6 .2 2.1-2.1-.6zM78.6 157.8l1.2-1 .5 1.5 1.7-1.2 .7 2.5-3.1 .8zM81.9 156.7l1.7-.8 1.6 1.9-.6 1.6-1.9 .2zM82.7 159.6l1.9-.2 .2 1.3 1.3 2.8-3-.7zM84 155.1l2.3-1.1 .3 2 .8 .9-2.2 .9-1.6-1.9 .7-.4zM85.2 157.8l2.2-.9 .2 1.2a1.58 1.58 0 0 0 .5 1.9l-3.1 .7a2.39 2.39 0 0 1 .2-2.9zM73.2 162.7l2.4-.7v.3l1.9-.3 .5 1.8-4.1 .6zM74.2 166.4l1.3 1.4 .4 1-3.3 3.1-1.4-1.8zM74.5 166l.2 .1 4.7-.7 .9 1-4.9 1.5-1.2-1.5zM76.5 169.4l3.5-1.2 .3-.8 2.1 2a8 8 0 0 1-5.6 2l-.6-.2 .7-1.6zM77.5 162l3.3 .5 .3 3.3a3.1 3.1 0 0 1-3.2-2.6zM79.8 165.8a4.1 4.1 0 0 1 3.5 .9l-.1 2.7-.5-.1-.3 .3-2.1-2.2a1.38 1.38 0 0 0-.5-1.6z"/>
<path d="M80.8 162.5l2.3 .3 .3 1-.1 2.8-1.4-.7-.8-.1zM83.1 162.8l3 .7 1.4 1.6-1.3 1.6-1.7-.9zM83.4 163.8l.5 .4 .6 1.6 1.7 .9-2.1 3.1-.9-.4zM84.8 160.7l3.3-.7 .5 1.5 .7 .6-3.4 .9zM85.9 163l3.4-.9 .2 .9 1.2 .9-2.9 1.3zM87.6 165l.6 .8 .3 .7-2.8 3.5-1.4-.3 2-3.2zM87.8 165.2l2.9-1.3 1 1.9-1.9 1.9-1-.9zM88.5 166.4l1.3 1.3-2 3-2.1-.7zM89.7 171.5l2.4-2.1 3.3 1-5.1 2.3zM89.8 167.7l2.3 1.7-2.4 2.1-1.9-.8zM91.7 165.8l.9 1.3 1.2 .2 .7 .4-2.4 1.7-2.3-1.7zM92.1 169.4l2.4-1.7 2.2 .9 1.1 .9-1.1 .5a3.4 3.4 0 0 1-3 0z"/>
</g>
<circle cx="84.3" cy="149.6" r=".25" fill="#000"/>
<!-- layer: - -DC PAVIMENTOS -->
<g fill="#000" stroke="#000" stroke-width=".32">
<path d="M74.2 166.4h6.1zM74.5 166l.2 .1h-.3zM79.2 165.4h.3z"/>
<path d="M74.2 166.4l6 .1zM74.2 166.5h6l-4.8 1.4z"/>
<path d="M74.4 166.1h.3zM74.4 166.1h.3z"/>
<path d="M79.2 165.4l.4 .2zM78.5 165.6h1.1z"/>
<path d="M78.5 165.6l1.3 .2-.2-.2zM77.3 165.8l1.2-.2 1.3 .2z"/>
<path d="M77.3 165.8l2.7 .1zM76.2 165.9h3.8z"/>
<path d="M76.2 165.9l3.9 .2-.1-.2zM74.7 166.1l1.5-.2 3.9 .2z"/>
<path d="M74.4 166.1l5.9 .3-.2-.3zM74.4 166.1l5.9 .3h-6.1zM74.2 166.4h6.1z"/>
</g>
<!-- layer: AUTODIB_VIALES_5000 -->
<g fill="none" stroke="#000" stroke-width=".32">
<path d="M51.2 100.8l.4 1.7-4.2 .7v.3l5.2-1a2.21 2.21 0 0 1 2.6 .9l2 1 .3 2.8a22.2 22.2 0 0 0 1.4 6.5l2.7 1.7M51.3 100.8l.5 1.6 .7-.1a2.43 2.43 0 0 1 2.9 .9l1.7 .7 .4 .3 .3 3.9 3.8-1.4M61.6 106.9l-3.4 1.2-.3 .3 .3 2.1a4.4 4.4 0 0 0 3.4 4.6M62.9 117.8l-.8 .4a13.4 13.4 0 0 1-7.4-.6l-4-1.2-.5 .2-.1 .6 .7 .7a5.6 5.6 0 0 1 2.8 4h.2l-.3-1.5-.7-1-2.4-2.3v-.2l.3-.2a35.1 35.1 0 0 0 10.5 2.1l1.8-.7 1.2 5.1a7.6 7.6 0 0 1-.8 6.6l-2.1 5.8-1.1 2.3M62.9 116.7v1.1M63 116.3l-.1 1.5M63.8 114.5l-.7 1.4M69.5 107.7a27.8 27.8 0 0 0-6 7.8l-.3 1.2 .2 .2 2.8-1.5a1.15 1.15 0 0 1 1.9 .8l.3 .7a7.9 7.9 0 0 1 1.6 3.8l.6 .5a17.6 17.6 0 0 1 6.9 1.4l2.6 .1a4.7 4.7 0 0 1 5.7 4.1v.5a9.6 9.6 0 0 0-.5 7.6l.9 1.7a29.8 29.8 0 0 1 7.1 9.2l8.9 7.1a44.4 44.4 0 0 0 6 8.2l1.3 3 2.3-.2 2.5 .7 2.7-.3 .5 .6v.7l.9 .7M76.5 100.8l.5 .5 1.9 1.1-.2 .4a4.4 4.4 0 0 0-3.3 2.3 3.4 3.4 0 0 1-3.5 .7l-.8 .2-.8 .6a46.9 46.9 0 0 0-6.3 7.3M76.6 100.8l2.4 1.5 .2 .5 1.6 .1 1.4 .6a6.4 6.4 0 0 1 4.5 3 2.65 2.65 0 0 0 3 1.2 2.65 2.65 0 0 0 2-2.5l.2-4.4M92.3 100.8l-.2 3.5a4.1 4.1 0 0 1-1.8 3.6l-.6 .1a2.99 2.99 0 0 1-3.2-1.3 3.8 3.8 0 0 0-2.2-2.1l-3.6-1.5a3.8 3.8 0 0 0-4.6 1.5 3.8 3.8 0 0 1-4.2 1.5l-1.1 .4-1.1 1M94.8 100.8l2.5 3.1a6.8 6.8 0 0 0 3.2 5.9l.8 .8a10.1 10.1 0 0 1 4.6 4.2l1.4 3.8 .9 1.8-2.9 .6a3.4 3.4 0 0 0 2 3.5l4.1 3.6-4.1-3.7a3.9 3.9 0 0 1-2-3.3l3-.5a52.6 52.6 0 0 0 10.1 8.8"/>
<path d="M95.1 100.7l3.8 4.6 .9 .8 .8 .2 .8-.3a2.1 2.1 0 0 1 3.3-.5l3.6 1.9a2.5 2.5 0 0 0 2.4-1.6l.4-.4M108.1 107.7l-4.7-2.4a2.95 2.95 0 0 0-2.4 1.3l-.9 .1a4.8 4.8 0 0 1-2.2-2.4l-.4 .2a5.1 5.1 0 0 0 2.1 4.2l1.8 1.8a9.2 9.2 0 0 1 4.6 4.3l1.4 3.8 2.3-.4 .7 .6-.7-.5-2.3 .4a20 20 0 0 0 5.4 6.3l.9 .7 1.2-1.1a8.8 8.8 0 0 0 3.5-3.5M110.9 105.9a3.1 3.1 0 0 1-2.5 1.8M114.8 100.8l-3.5 4.3M114.8 101.3l-3.7 4.5M115.1 100.8l-.2 .4M60.1 138l-4.7 8.8a9.6 9.6 0 0 0-1.7 4.8l1 3.4-.1 1-2.6 4.2v2.3l-.7 1.3-.6 .5-3.3 1.5-1.7-3.5-1.8-1.1-.5-.1-.3 .1-2 2-1.6 .4-1.5 1.4v.9l.4 .3 2.5 .7 1.2 1.3-.9 .7-4.9 5.6M79.6 130.3a1.23 1.23 0 0 1-1.2 .9v.3a2.88 2.88 0 0 0 1.8-3.8v-.4a2.75 2.75 0 0 0-1.1-3.6l-1.1-.8h1.8a4.9 4.9 0 0 1 5.7 3 7.7 7.7 0 0 1-.8 4.2 8.6 8.6 0 0 0 3.8 9l1.4 1.6 1.6 2.5M79.9 129.6v-2.3a2.62 2.62 0 0 0-1-3.4 12.3 12.3 0 0 0-7.7-2.4 1.59 1.59 0 0 1-1.7-1.9l-1.9-4.1-.8-.1-3 1.5-.7 .8 1.4 5.5a8.5 8.5 0 0 1-.9 6.7l-2.5 6.7-6.1 11.3-1 2.6v1l.9 3.8 2.9-.2 .7 .5 .2 .5-.1 .7-1.5 1.5-.7 1.6-1.7 2.4 .1 4 4.8 4 .5-.1 .7-.6 2 .2 3.5-.4 .3-.4-.1-.5-.3-.3-2.5-.5h-1.1l-.1 .7h-.3v-.7l.5-.3 3.5 .5 .6 .5v.9l-.4 .4-3.6 .4-1.8-.3-.9 .7h-.5l-4.9-3.8-.2-.4-.1-4 1.7-2.6 .7-1.4 1.1-1 .6-.9-.1-.6-.5-.4-1.5 .1-1.5 .4-.4 1.2-2.1 2.9-.2 .6 .1 1.7-.7 1.6-.7 .7-4.5 1.9 .3 1.5-.5 .8 .5 2.4 .5 .5 1.1 .5 1.2 1.1 2.7 .5 .8 .5 .9 1.8 1.4 1.7-.2 1.3-.2 .1-.1-.5 .3-.9-1.3-1.4-.5-1.4-.8-.9-3-.7-2.9-1.9-.7-2.4 .6-1.4-.7-.9-2.6 1.1-1.7 1.1-4.9 5.5M118.4 121.3a8.2 8.2 0 0 1-3.5 3.4l-1.1 1.1 4.6 3.5M87.8 147l2.4 2.4 5.8 4.4 1 1 .6 1.2 .4 1.6-.1 2-5.4 3.2 .2 .4 5.1-3.1 .1 2 .5 1.6 1.9 3.6 .2-.1-1.6-3.1-.7-1.9v-2.3l6-3.4 3.6 4.4 1.6 3.7 3.8 12.5 1.5 3.8 .4 2.3 2.4 4 1.1 1.2M91.4 143l-4 3.7a89 89 0 0 1-12.1 10.7l-1.8 1.7 .4 .4 1.8-1.7 6.5-5.3 9.5-9.1"/>
<path d="M91.6 143.2l.3 .6a9.4 9.4 0 0 0 4.3 4.4l5.7 4.6 1.9 3.2-5.4 3.3v-1.7l-.5-1.7-.7-1.3-1-1.1a48.6 48.6 0 0 1-8.2-6.6M38.5 164.6l1.1-.9 1.5-.3 2-2.1 .8 .1 1.2 .7 .9 1.1 1.2 2.7-4.4 1.9a.41 .41 0 0 1-.4 .2 .41 .41 0 0 1-.4-.2l-1.2-1.1-2.4-.6-.3-.5v-.5zM115.3 178.3l-2.1-1.8 1.7 4.4 .4 2.2 2.4 4 .9 1M118.4 166.5l-.9-.7-.1-.9-.5-.5-2.6 .5-3.1-.9-1.5 .5 3.5 11.7 2.1 1.9"/>
</g>
<!-- layer: AUTODIB_HIDRO_1000 -->
<path d="M37.5 151.1a5.3 5.3 0 0 0-.7 3.1 .98 .98 0 0 0 1.2 1l2 .1 .2 1.4 .8 1.1 .5 .3 2 .1 .4 .5a1.52 1.52 0 0 0 1.1 1.6l2.1 1.3a1.55 1.55 0 0 0 1.6 1.4h2.2l.7 .3M32.8 164.4l1.7-.3a1.22 1.22 0 0 1 1.4 1.3l.2 1.2 .9 1.2 .4 .1 1.9-.5a.85 .85 0 0 1 .9-.2 .85 .85 0 0 1 .5 .7l-.3 .9 .5 .5" fill="none" stroke="#000" stroke-width=".32"/>
<!-- layer: AUTODIB_HIDRO_5000 -->
<path d="M89.8 108l.4 1.1 .5 2.4a1.59 1.59 0 0 0 .4 2.2 1.04 1.04 0 0 1 1 .7 1.04 1.04 0 0 1-.4 1.2l-1 2.2a3.2 3.2 0 0 0 1.4 4.8l2.3 2M32.6 139.2l.6 .5a4 4 0 0 0 2.5 1.8l.4 .7 2.1 1.8 2.4 1.6a7.6 7.6 0 0 1 2.8 2.6l2.8 1.4a2.27 2.27 0 0 0 2.8 .1l.8 .6 4 5M118.9 135.8l-.4-.8a10.4 10.4 0 0 0-3-4.3l-1.2-.6a16.5 16.5 0 0 1-6-1.7l-3.3-2a4.8 4.8 0 0 0-5-.8l-1.6 .1a6.8 6.8 0 0 1-4-1.1l-1.1 3.3a3.3 3.3 0 0 0 .6 2.6l.6 1.9-.1 2.5 .9 2.3a1.84 1.84 0 0 1 1.8 1.8l1.5 1.8 1.4 1.2M38.7 144.4a3.6 3.6 0 0 0-.5 2.7l-.2 .4a2.78 2.78 0 0 0-.5 3.2v.4a5.3 5.3 0 0 0-.7 3.1 .98 .98 0 0 0 1.2 1l2 .1 .2 1.4 .8 1.1 .5 .3 2 .1 .4 .5a1.52 1.52 0 0 0 1.1 1.6l2.1 1.3a1.55 1.55 0 0 0 1.6 1.4h2.2l.7 .3M78.7 145.5l.4 1.8 1.9 1 .7 .8 2.4 1.7 .9 1v.8l1.6 1.5 .1 1.8 1.1 1.3-.2 1 .3 1.3 1.7 3.3 2.1 1.9 .2 1.4 1 .8a2.57 2.57 0 0 1 2.1 .9l1.6 .4 .8 .7 2 1.1a7.2 7.2 0 0 1 3 4.7l.5 3.2 .9 1.5 1.4 6.4 .3 .7 .9 .9 1.2 3.6 1 .3 .6 .4a2.82 2.82 0 0 0 2.3 .7l1 .2 .4 .5 .4 2-.1 1 1.2 1.5M32.8 164.4l1.7-.3a1.22 1.22 0 0 1 1.4 1.3l.2 1.2 .9 1.2 .4 .1 1.9-.5a.85 .85 0 0 1 .9-.2 .85 .85 0 0 1 .5 .7l-.3 .9 .5 .5M41.1 169.5a4 4 0 0 0 2.9 .1 1 1 0 0 1 1.3 .8l.4 1.5 .3 .4 1.6 .3 .8 .8 3.3 1.6-.1 .6-1.2 1-.3 .7 2.2 2.5 .4 .9-.4 3.5 .2 .6 2.4 .6 9.9 5.8a8.8 8.8 0 0 0 4.9 2.3l.7-.1a4.9 4.9 0 0 1 4.5-.1l1.5 1.2a3.5 3.5 0 0 1 1.7 3.5M51.9 163.5l1 1a1.97 1.97 0 0 0 1.2 2.7l1.1 .9 .7 2.8 .4 .4a3.8 3.8 0 0 1 3.3 1.4l-.2 2.2a3.5 3.5 0 0 0 2.4 3.6 7.2 7.2 0 0 0 5.4 1l.7 .4 .9 1.4a38.2 38.2 0 0 0 11.1 7.6 18.9 18.9 0 0 0 5.8 3.2 12.1 12.1 0 0 1 4.4 5l.5 .5" fill="none" stroke="#000" stroke-width=".32"/>
<!-- layer: COTAS -->
<path d="M104.5 127.5l2.6 1.8M48.7 140.7h9l17.5 22.7M49.3 178.3l1.9 2.4M69.8 180l2.4 2.1M101.2 169.8l2.1 2.4" fill="none" stroke="#000" stroke-width=".32"/>
<path d="M104.1 127.3l1.5 .7-.3 .4zM49 178l1.2 1.1-.4 .3zM74.7 163.7l.9-.6 1.4 2.7zM101 169.5l1.2 1-.4 .4zM69.5 179.8l1.4 .8-.4 .4z" fill="#000" stroke="#000" stroke-width=".32"/>
<!-- layer: TW_Marco_Derrotero -->
<path d="M81.2 296.5v-20.9h69.9v20.9M81.2 301.5h69.9" fill="none" stroke="#000" stroke-width=".32"/>
<path d="M81.2 282.5h69.9M81.2 286.5h69.9M81.2 291.5h69.9M81.2 296.5h69.9M101.2 282.5v19M126.1 282.5v19M81.2 301.5h69.9" fill="none" stroke="#000" stroke-width=".32"/>
<!-- layer: TW_Texto_Derrotero -->
<path d="M89.7 289l1-.1v-.7l-1-.1-.1 1.9v-2h.9l.4 .4-.4 .7h-.8M91.5 289.8l.2-.1 .1 .2-.2 .1zM91.6 289.8h.1M92.6 288v2z" fill="none" stroke="#000" stroke-width=".32"/>
<!-- layer: Tabla_Derrotero -->
<g fill="none" stroke="#000" stroke-width=".32">
<path d="M259.9 70.1h70v71h-70zM259.9 77.1h70M273.9 77.1v64M301.9 77.1v64M259.9 81.1h70M259.9 86.1h70M259.9 91.1h70M259.9 96.1h70M259.9 101.1h70M259.9 106.1h70M259.9 111.1h70M259.9 116.1h70"/>
<path d="M259.9 121.1h70M259.9 126.1h70M259.9 131.1h70M259.9 136.1h70"/>
</g>
<text font-size="10.1" x="216.6" y="445.9">5000.00m</text>
<text font-size="8.4" x="95.6" y="117.1">QUEBRADA PALO</text>
<g font-size="7.9">
<text x="22.6" y="189.1">QUESADA</text>
<text x="54.3" y="211.3">UBICACION GEOGRAFICA</text>
</g>
<g font-size="7.5">
<text x="220.1" y="421.9">PARCELA 35</text>
<text x="273.4" y="429.7">2 502847-000</text>
</g>
<g font-size="7.1">
<text x="35.6" y="141.1">PARCELA</text>
<text x="155.6" y="367.6">POTRERO</text>
</g>
<text font-size="6.6" x="144.3" y="68.1">XXXXXXXXXX</text>
<g font-size="6.2">
<text x="144.6" y="62.1">ENTERO N°</text>
<text x="30.3" y="99.8">A QUESADA</text>
<text x="180.3" y="134.1">A QUESADA</text>
<text x="229.3" y="434.6">AREA</text>
</g>
<g font-size="5.7">
<text x="119.6" y="191.6">A FINCAS</text>
<text x="236" y="202.1">A FINCAS</text>
<text x="106.9" y="257.9">A FINCAS</text>
<text x="233.9" y="390.5">A FINCAS</text>
</g>
<g font-size="5.3">
<text x="60.3" y="216.3">HOJA QUESADA - AGUAS ZARCAS</text>
<text x="105.5" y="281.5">REFERENCIAS</text>
<text x="85.4" y="286.8">PUNTO</text>
<text x="109.4" y="286.8">ESTE</text>
<text x="133" y="286.8">NORTE</text>
<text x="104.4" y="291.4">455249.98</text>
<text x="128.8" y="291.4">1142829.35</text>
<text x="203.2" y="290.3">A FINCAS</text>
<text x="88.2" y="296.3">XX</text>
<text x="104.8" y="296.3">454966.09</text>
<text x="128.8" y="296.3">1142269.17</text>
<text x="88.2" y="301.3">ZZ</text>
<text x="104.4" y="301.3">454848.44</text>
<text x="128.8" y="301.3">1142468.90</text>
<text x="274.5" y="350">A FINCAS</text>
<text x="57.9" y="354.2">21001050284800</text>
<text x="156.6" y="418.4">SITUADO EN: LA LLANADA</text>
<text x="103.4" y="430">ESCALA</text>
<text x="121.7" y="430">1:1000</text>
<text x="103" y="435">FECHA</text>
<text x="122.4" y="435">MAYO 2026</text>
<text x="156.6" y="435.3">CANTON:</text>
<text x="180.3" y="435.3">10° SAN CARLOS</text>
<text x="178.2" y="443.8">2° ALAJUELA</text>
<text x="281.2" y="438.5">21001050284700</text>
<text x="19.4" y="447.7">JORGE MARIO GUERRERO VARGAS</text>
<text x="281.9" y="447.3">34ha1697.65m</text>
</g>
<g font-size="4.9">
<text x="74.1" y="228.6">PROYECCION CRTM05</text>
<text x="201.1" y="302">SERVIDUMBRE</text>
<text x="203.2" y="304.8">AGRICOLA</text>
<text x="253.6" y="334.4">SERVIDUMBRE</text>
<text x="255.8" y="337.3">AGRICOLA</text>
<text x="254" y="370.4">SERVIDUMBRE</text>
<text x="256.1" y="373.2">AGRICOLA</text>
<text x="104.4" y="417">PROTOCOLO:</text>
<text x="126.3" y="417.7">TOMO</text>
<text x="138.3" y="417.7">24381</text>
<text x="126.3" y="422.6">FOLIO</text>
<text x="138.3" y="422.6">026</text>
<text x="19.4" y="444.1">TOPOGRAFO ASOCIADO: T.A. 8914</text>
</g>
<text font-size="3.5" x="183.8" y="200.4" transform="rotate(-38 183.8 200.4)">14.00</text>
<g font-size="3.2">
<text x="218.1" y="227.3">-ESCALA DEL MAPA CATASTRAL 1:5000</text>
<text x="219" y="223.5">NOTAS:</text>
<text x="218.1" y="231.2">-EPOCA 2014.59,SISTEMA CR-SIRGAS, PROYECCION CRTM05,</text>
<text x="218.1" y="235">-METODO DE ENLACE A LA RED DE COORDENADAS CRTM05,</text>
<text x="219" y="238.9">MEDICION ENLACE A ESTACION CIQUE</text>
<text x="218.1" y="242.7">-EXACTITUD RELATIVA : +/-0.10m,</text>
<text x="218.1" y="246.5">-EXACTITUD ABSOLUTA : +/-0.10m</text>
<text x="218.1" y="250.3">-DOY FE QUE LOS LINDEROS SON EXISTENTES</text>
<text x="218.1" y="254.2">-TODAS LAS MEDIDAS ESTAN DADAS EN METROS</text>
<text x="218.1" y="258">-MODIFICA AL PLANO CATASTRADO N°A-1630235-2013</text>
<text x="218.1" y="261.8">-FRENTE A SERVIDUMBRE AGRICOLA DE VERTICE 1 AL 7: 42.13m</text>
<text x="218.1" y="265.7">-PARCELA EXCLUSIVAMENTE PARA USO AGRICOLA</text>
<text x="218.1" y="269.5">-LOS PUNTOS XX Y ZZ SON VERTICES DE LA SERVIDUMBRE</text>
<text x="218.1" y="273.4">-COLINDANTE A: 21001050284700.</text>
</g>
<g font-size="3.1">
<text x="75.6" y="95.1" transform="rotate(-90 75.6 95.1)">454889.23</text>
<text x="129.3" y="165.2">1142254.73</text>
</g>
<g font-size="2.8">
<text x="275.3" y="74.6">LISTADO DE COORDENADAS</text>
<text x="262" y="80.1">PUNTO</text>
<text x="281.7" y="79.8">ESTE (m)</text>
<text x="308.5" y="79.8">NORTE (m)</text>
<text x="266.2" y="89.6">2</text>
<text x="266.3" y="84.6">1</text>
<text x="281.4" y="84.5">454942.23</text>
<text x="281.4" y="89.6">454947.08</text>
<text x="308.4" y="84.5">1142281.38</text>
<text x="308.6" y="89.6">1142282.11</text>
<text x="266.1" y="94.6">3</text>
<text x="281.4" y="94.6">454951.06</text>
<text x="308.4" y="94.6">1142278.53</text>
<text x="266.2" y="99.6">4</text>
<text x="281.4" y="99.6">454956.42</text>
<text x="308.4" y="99.6">1142274.13</text>
<text x="266.1" y="104.5">5</text>
<text x="281.4" y="104.5">454961.77</text>
<text x="308.5" y="104.5">1142269.72</text>
<text x="266.1" y="109.6">6</text>
<text x="281.4" y="109.6">454968.79</text>
<text x="308.4" y="109.6">1142257.15</text>
<text x="266.1" y="114.6">7</text>
<text x="266.1" y="119.6">8</text>
<text x="281.4" y="114.6">454965.34</text>
<text x="281.4" y="119.6">454845.44</text>
<text x="308.4" y="114.6">1142256.15</text>
<text x="308.4" y="119.6">1142221.70</text>
<text x="266.1" y="124.6">9</text>
<text x="281.4" y="124.6">454815.60</text>
<text x="308.4" y="124.6">1142258.19</text>
<text x="265.3" y="129.6">10</text>
<text x="281.4" y="129.6">454820.74</text>
<text x="308.4" y="129.6">1142264.24</text>
<text x="265.5" y="134.6">11</text>
<text x="281.6" y="134.6">454824.21</text>
<text x="308.4" y="134.6">1142268.24</text>
<text x="265.3" y="139.6">12</text>
<text x="281.4" y="139.6">454828.14</text>
<text x="308.4" y="139.6">1142264.04</text>
<text x="215.6" y="175">P.I</text>
<text x="145.1" y="236.5">ZZ</text>
<text x="217.5" y="335.3">2</text>
<text x="212.2" y="341.7">1</text>
<text x="223.1" y="344.4">3</text>
<text x="230.8" y="345.4">4</text>
<text x="98.3" y="350.7">11</text>
<text x="233" y="353.3">5</text>
<text x="236" y="348.3">XX</text>
<text x="94.2" y="358.9">10</text>
<text x="102.1" y="359.1">12</text>
<text x="90.3" y="362">9</text>
<text x="235.1" y="367.2">7</text>
<text x="241.4" y="366.1">6</text>
<text x="119.5" y="401">8</text>
</g>
</svg>
